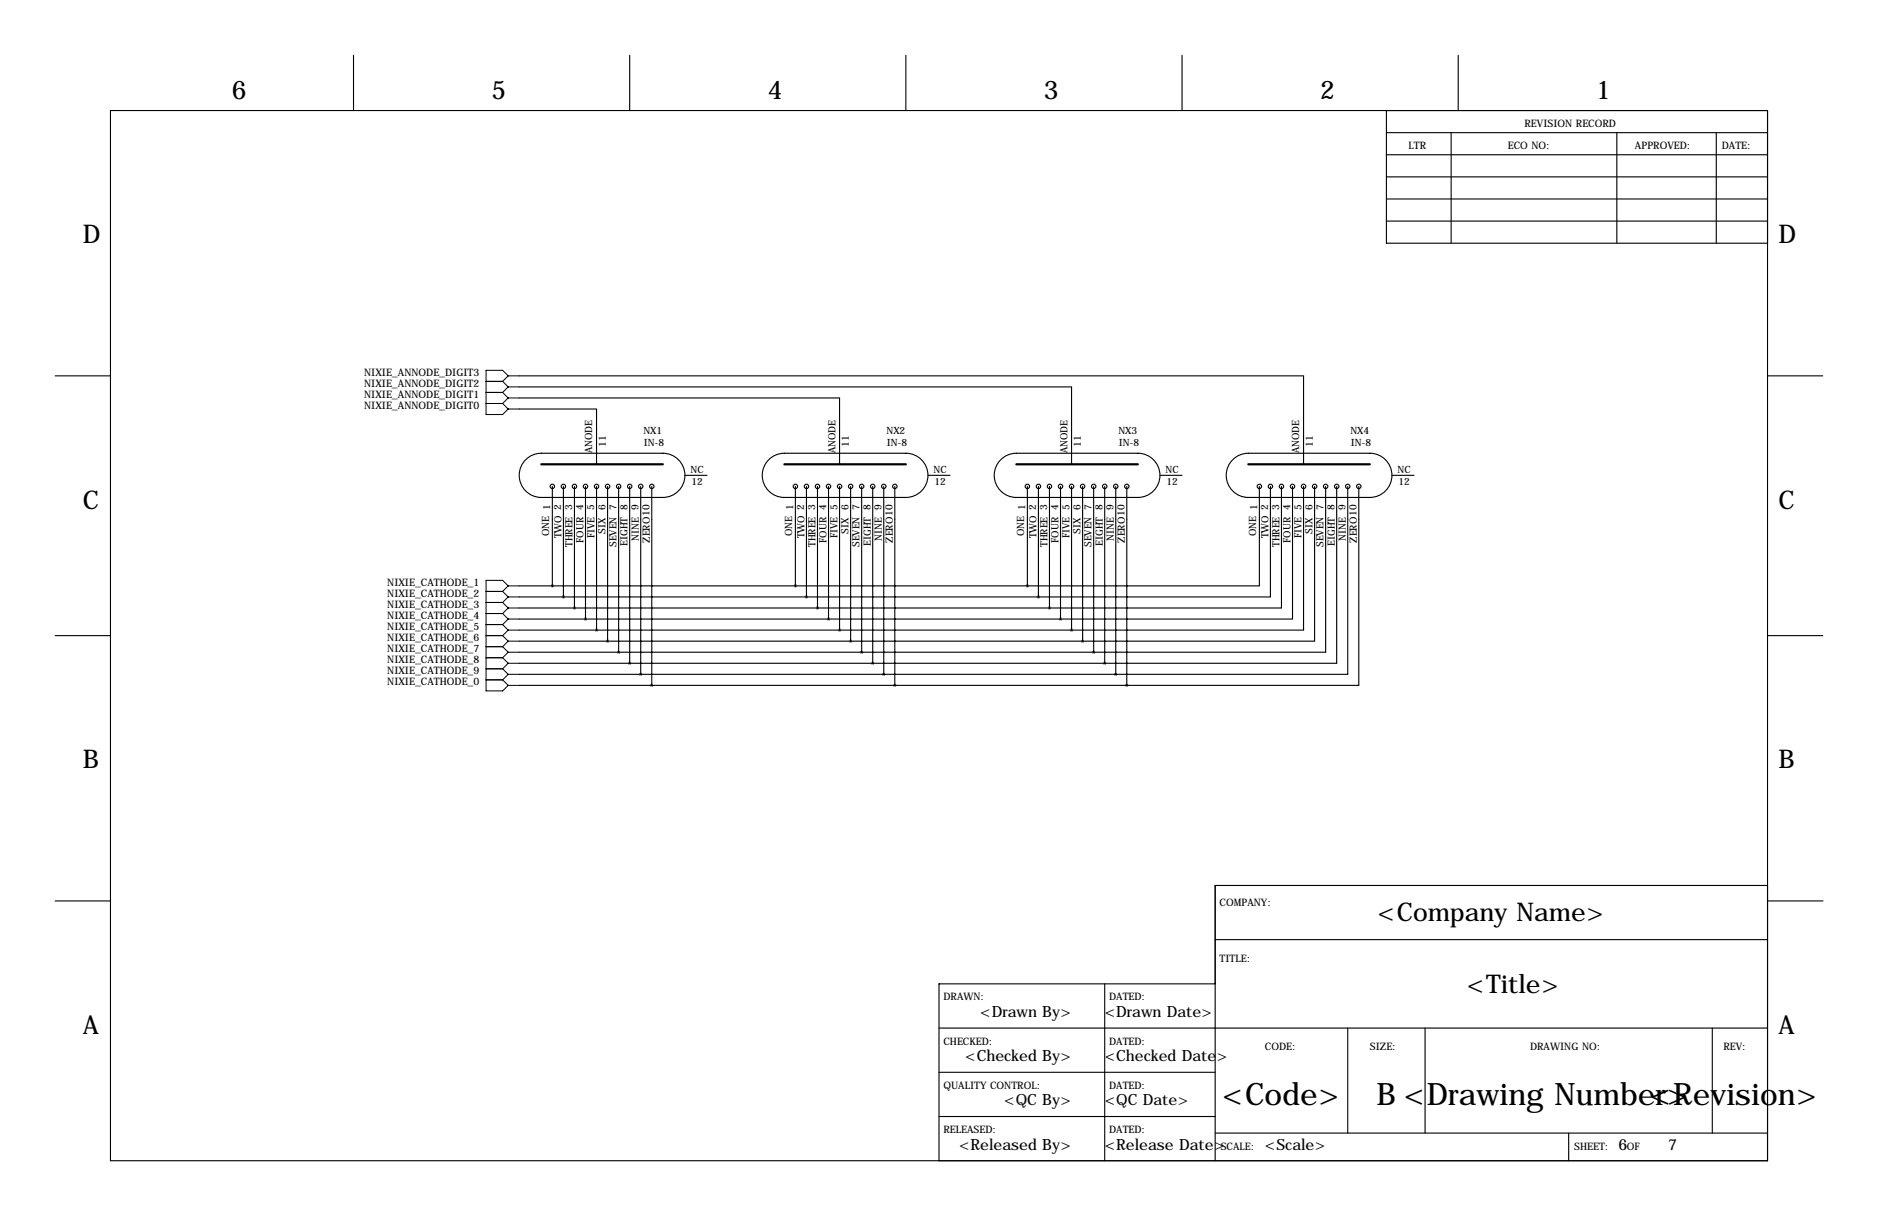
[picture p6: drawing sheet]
<svg xmlns="http://www.w3.org/2000/svg" width="432mm" height="279mm" viewBox="0 0 432 279" stroke-linecap="round" stroke-linejoin="round" font-family="sans-serif">
<g fill="none" stroke="#000" stroke-width=".25">
<path d="M81.3 12.7v12.7M144.8 12.7v12.7M208.3 12.7v12.7M271.8 12.7v12.7M335.3 12.7v12.7M25.4 25.4h381v241.3h-381zM318.8 30.5h87.6M318.8 35.6h87.6M318.8 25.4v30.5h87.6M333.7 30.5v25.4M371.8 30.5v25.4M394.6 30.5v25.4"/>
<path d="M318.8 45.7h87.6M318.8 50.8h87.6M318.8 40.6h87.6M12.7 86.4h12.7M119.4 94h17.8v12.7M119.4 91.4h73.6v15.3M119.4 88.9h127v17.8M119.4 86.4h180.3v20.3M406.4 86.4h12.7M120.6 105.9a5.1 5.1 0 0 1 3.9-1.8h27.9a5.1 5.1 0 0 1 5.1 5.1 5.1 5.1 0 0 1-5.1 5.1h-27.9a5.1 5.1 0 0 1-4.6-2.9 5.1 5.1 0 0 1 .7-5.5zM127 111.8v22.8M129.5 111.8v25.4"/>
<path d="M132.1 111.8v27.9M134.6 111.8v30.4M137.2 111.8v33M139.7 111.8v35.5M142.2 111.8v38.1M144.8 111.8v40.6M147.3 111.8v43.1M149.9 111.8v45.7M157.5 109.2h5.1M176.5 105.9a5.1 5.1 0 0 1 3.8-1.8h28a5.1 5.1 0 0 1 5.1 5.1 5.1 5.1 0 0 1-5.1 5.1h-28a5.1 5.1 0 0 1-4.6-2.9 5.1 5.1 0 0 1 .8-5.5zM182.9 111.8v22.8M185.4 111.8v25.4"/>
<path d="M188 111.8v27.9M190.5 111.8v30.4M193 111.8v33M195.6 111.8v35.5M198.1 111.8v38.1M200.7 111.8v40.6M203.2 111.8v43.1M205.7 111.8v45.7M213.4 109.2h5M229.8 105.9a5.1 5.1 0 0 1 3.9-1.8h27.9a5.1 5.1 0 0 1 5.1 5.1 5.1 5.1 0 0 1-5.1 5.1h-27.9a5.1 5.1 0 0 1-4.6-2.9 5.1 5.1 0 0 1 .7-5.5zM236.2 111.8v22.8M238.8 111.8v25.4"/>
<path d="M241.3 111.8v27.9M243.8 111.8v30.4M246.4 111.8v33M248.9 111.8v35.5M251.5 111.8v38.1M254 111.8v40.6M256.5 111.8v43.1M259.1 111.8v45.7M266.7 109.2h5.1M283.7 105.3a5.1 5.1 0 0 1 3.3-1.2h28a5.1 5.1 0 0 1 5 5.1 5.1 5.1 0 0 1-5 5.1h-28a5.1 5.1 0 0 1-4.8-3.3 5.1 5.1 0 0 1 1.5-5.7zM289.6 111.8v22.8h-53.4M292.1 111.8v25.4h-53.3"/>
<path d="M294.6 111.8v27.9h-53.3M297.2 111.8v30.4h-53.4M299.7 111.8v33h-53.3M302.3 111.8v35.5h-53.4M304.8 111.8v38.1h-53.3M307.3 111.8v40.6h-53.3M309.9 111.8v43.1h-53.4M312.4 111.8v45.7h-53.3M320 109.2h5.1M119.4 134.6h116.8M119.4 137.2h119.4M119.4 139.7h121.9"/>
<path d="M12.7 146h12.7M119.4 142.2h124.4M119.4 144.8h127M119.4 147.3h129.5M119.4 149.9h132.1M119.4 152.4h134.6M119.4 154.9h137.1M119.4 157.5h139.7M406.4 146h12.7M12.7 207h12.7M279.4 215.9h127M406.4 203.5h-127v63.2"/>
<path d="M406.5 207h12.7M215.9 236.2h190.5M254 226.1v40.6M279.4 226.1h-63.5v40.6M309.9 236.2v24.1M327.7 236.2v24.1M393.7 236.2v24.1M215.9 246.4h63.5M215.9 256.5h63.5M279.4 260.3h127M360.7 260.3v6.4"/>
<circle cx="127" cy="111.8" r=".51"/>
<circle cx="129.5" cy="111.8" r=".51"/>
<circle cx="132.1" cy="111.8" r=".51"/>
<circle cx="134.6" cy="111.8" r=".51"/>
<circle cx="137.2" cy="111.8" r=".51"/>
<circle cx="139.7" cy="111.8" r=".51"/>
<circle cx="142.2" cy="111.8" r=".51"/>
<circle cx="144.8" cy="111.8" r=".51"/>
<circle cx="147.3" cy="111.8" r=".51"/>
<circle cx="149.9" cy="111.8" r=".51"/>
<circle cx="182.9" cy="111.8" r=".51"/>
<circle cx="185.4" cy="111.8" r=".51"/>
<circle cx="188" cy="111.8" r=".51"/>
<circle cx="190.5" cy="111.8" r=".51"/>
<circle cx="193" cy="111.8" r=".51"/>
<circle cx="195.6" cy="111.8" r=".51"/>
<circle cx="198.1" cy="111.8" r=".51"/>
<circle cx="200.7" cy="111.8" r=".51"/>
<circle cx="203.2" cy="111.8" r=".51"/>
<circle cx="205.7" cy="111.8" r=".51"/>
<circle cx="236.2" cy="111.8" r=".51"/>
<circle cx="238.8" cy="111.8" r=".51"/>
<circle cx="241.3" cy="111.8" r=".51"/>
<circle cx="243.8" cy="111.8" r=".51"/>
<circle cx="246.4" cy="111.8" r=".51"/>
<circle cx="248.9" cy="111.8" r=".51"/>
<circle cx="251.5" cy="111.8" r=".51"/>
<circle cx="254" cy="111.8" r=".51"/>
<circle cx="256.5" cy="111.8" r=".51"/>
<circle cx="259.1" cy="111.8" r=".51"/>
<circle cx="289.6" cy="111.8" r=".51"/>
<circle cx="292.1" cy="111.8" r=".51"/>
<circle cx="294.6" cy="111.8" r=".51"/>
<circle cx="297.2" cy="111.8" r=".51"/>
<circle cx="299.7" cy="111.8" r=".51"/>
<circle cx="302.3" cy="111.8" r=".51"/>
<circle cx="304.8" cy="111.8" r=".51"/>
<circle cx="307.3" cy="111.8" r=".51"/>
<circle cx="309.9" cy="111.8" r=".51"/>
<circle cx="312.4" cy="111.8" r=".51"/>
</g>
<path d="M124.5 106.7h27.9M180.3 106.7h28M233.7 106.7h27.9M287 106.7h28" fill="none" stroke="#000" stroke-width=".51"/>
<g fill="none" stroke="#000" stroke-width=".23">
<path d="M111.8 92.7h3.8M111.8 90.2h3.8M111.8 87.6h3.8M115.6 92.7l1.2 1.3M115.6 90.2l1.2 1.2M115.6 87.6l1.2 1.3M116.8 86.4l-1.2-1.3h-3.8v10.1h3.8l1.2-1.2M116.8 94h2.6M116.8 91.4h2.6M116.8 91.4l-1.2 1.3M116.8 88.9h2.6M116.8 88.9l-1.2 1.3"/>
<path d="M116.8 86.4h2.6M116.8 86.4l-1.2 1.2M111.8 135.9h3.8M111.8 138.4h3.8M115.6 135.9l1.2 1.3M115.6 138.4l1.2 1.3M116.8 134.6h2.6M116.8 134.6l-1.2 1.3M116.8 134.6l-1.2-1.3h-3.8v25.5h3.8l1.2-1.3M116.8 137.2h2.6M116.8 137.2l-1.2 1.2M116.8 139.7h2.6"/>
<path d="M116.8 139.7l-1.2 1.3M111.8 141h3.8M111.8 143.5h3.8M111.8 146h3.8M111.8 148.6h3.8M111.8 151.1h3.8M111.8 156.2h3.8M111.8 153.7h3.8M115.6 141l1.2 1.2M115.6 143.5l1.2 1.3M115.6 146l1.2 1.3M115.6 148.6l1.2 1.3"/>
<path d="M115.6 153.7l1.2 1.2M115.6 156.2l1.2 1.3M115.6 151.1l1.2 1.3M116.8 142.2h2.6M116.8 142.2l-1.2 1.3M116.8 144.8h2.6M116.8 144.8l-1.2 1.2M116.8 147.3h2.6M116.8 147.3l-1.2 1.3M116.8 149.9h2.6M116.8 149.9l-1.2 1.2M116.8 154.9h2.6"/>
<path d="M116.8 154.9l-1.2 1.3M116.8 157.5h2.6M116.8 152.4h2.6M116.8 152.4l-1.2 1.3"/>
</g>
<path d="M129.5 137.2a.05 .05 0 0 0 .1 0 .05 .05 0 0 0-.1 0zM137.1 144.8a.05 .05 0 0 0 .1 0 .05 .05 0 0 0-.1 0zM142.2 149.9a.05 .05 0 0 0 .1 0 .05 .05 0 0 0-.1 0zM149.8 157.5a.05 .05 0 0 0 .1 0 .05 .05 0 0 0-.1 0zM187.9 139.7a.05 .05 0 0 0 .1 0 .05 .05 0 0 0-.1 0zM193 144.8a.05 .05 0 0 0 .1 0 .05 .05 0 0 0-.1 0zM200.6 152.4a.05 .05 0 0 0 .1 0 .05 .05 0 0 0-.1 0zM205.7 157.5a.05 .05 0 0 0 .1 0 .05 .05 0 0 0-.1 0zM238.7 137.2a.05 .05 0 0 0 .1 0 .05 .05 0 0 0-.1 0zM243.8 142.2a.05 .05 0 0 0 .1 0 .05 .05 0 0 0-.1 0zM251.4 149.9a.05 .05 0 0 0 .1 0 .05 .05 0 0 0-.1 0zM256.5 154.9a.05 .05 0 0 0 .1 0 .05 .05 0 0 0-.1 0z" fill="#000" stroke="#000" stroke-width=".63"/>
<g font-size="7.1">
<text x="281" y="254">&lt;Code&gt;</text>
<text x="316.5" y="254">B &lt;Drawing Number&gt;</text>
<text x="379.4" y="254">&lt;Revision&gt;</text>
</g>
<g font-size="5.9">
<text x="53.3" y="22.9">6</text>
<text x="113" y="22.9">5</text>
<text x="176.5" y="22.9">4</text>
<text x="240" y="22.9">3</text>
<text x="303.5" y="22.9">2</text>
<text x="367" y="22.9">1</text>
<text x="19" y="55.9">D</text>
<text x="408.9" y="55.9">D</text>
<text x="19" y="116.8">C</text>
<text x="408.9" y="116.8">C</text>
<text x="19" y="176.5">B</text>
<text x="408.9" y="176.5">B</text>
<text x="316.8" y="211.6">&lt;Company Name&gt;</text>
<text x="337.3" y="228.1">&lt;Title&gt;</text>
<text x="19" y="237.5">A</text>
<text x="408.9" y="237.5">A</text>
</g>
<g font-size="3.6">
<text x="225.4" y="233.7">&lt;Drawn By&gt;</text>
<text x="254" y="233.7">&lt;Drawn Date&gt;</text>
<text x="221.9" y="243.8">&lt;Checked By&gt;</text>
<text x="254" y="243.8">&lt;Checked Date&gt;</text>
<text x="230.9" y="254">&lt;QC By&gt;</text>
<text x="254" y="254">&lt;QC Date&gt;</text>
<text x="220.5" y="264.1">&lt;Released By&gt;</text>
<text x="254" y="264.1">&lt;Release Date&gt;</text>
<text x="290.8" y="264.1">&lt;Scale&gt;</text>
<text x="372.1" y="264.1">6</text>
<text x="383.5" y="264.1">7</text>
</g>
<g font-size="2.4">
<text x="350.5" y="29.2">REVISION RECORD</text>
<text x="323.8" y="34.3">LTR</text>
<text x="346.7" y="34.3">ECO NO:</text>
<text x="375.9" y="34.3">APPROVED:</text>
<text x="395.9" y="34.3">DATE:</text>
<text x="83.7" y="88.9">NIXIE_ANNODE_DIGIT2</text>
<text x="83.7" y="86.4">NIXIE_ANNODE_DIGIT3</text>
<text x="83.7" y="94">NIXIE_ANNODE_DIGIT0</text>
<text x="83.7" y="91.4">NIXIE_ANNODE_DIGIT1</text>
<text x="89" y="134.6">NIXIE_CATHODE_1</text>
<text x="89" y="137.2">NIXIE_CATHODE_2</text>
<text x="89" y="139.7">NIXIE_CATHODE_3</text>
<text x="89" y="142.2">NIXIE_CATHODE_4</text>
<text x="89" y="144.8">NIXIE_CATHODE_5</text>
<text x="89" y="147.3">NIXIE_CATHODE_6</text>
<text x="89" y="149.9">NIXIE_CATHODE_7</text>
<text x="89" y="154.9">NIXIE_CATHODE_9</text>
<text x="89" y="152.4">NIXIE_CATHODE_8</text>
<text x="89" y="157.5">NIXIE_CATHODE_0</text>
<text x="280.4" y="208.3">COMPANY:</text>
<text x="280.4" y="221">TITLE:</text>
<text x="216.9" y="229.9">DRAWN:</text>
<text x="255" y="229.9">DATED:</text>
<text x="216.9" y="240">CHECKED:</text>
<text x="255" y="240">DATED:</text>
<text x="290.8" y="241.3">CODE:</text>
<text x="315" y="241.3">SIZE:</text>
<text x="351.8" y="241.3">DRAWING NO:</text>
<text x="396.2" y="241.3">REV:</text>
<text x="216.9" y="250.2">QUALITY CONTROL:</text>
<text x="255" y="250.2">DATED:</text>
<text x="216.9" y="260.3">RELEASED:</text>
<text x="255" y="260.3">DATED:</text>
<text x="280.7" y="264.2">SCALE:</text>
<text x="361.9" y="264.2">SHEET:</text>
<text x="374" y="264.2">OF</text>
</g>
<g font-size="2.3">
<text x="147.9" y="99.8">NX1</text>
<text x="203.8" y="99.8">NX2</text>
<text x="257.2" y="99.8">NX3</text>
<text x="310.5" y="99.8">NX4</text>
<text x="136.2" y="104.2" transform="rotate(-90 136.2 104.2)">ANODE</text>
<text x="139.3" y="102.6" transform="rotate(-90 139.3 102.6)">11</text>
<text x="148" y="102.5">IN-8</text>
<text x="192.1" y="104.2" transform="rotate(-90 192.1 104.2)">ANODE</text>
<text x="195.2" y="102.6" transform="rotate(-90 195.2 102.6)">11</text>
<text x="203.9" y="102.5">IN-8</text>
<text x="245.4" y="104.2" transform="rotate(-90 245.4 104.2)">ANODE</text>
<text x="248.5" y="102.6" transform="rotate(-90 248.5 102.6)">11</text>
<text x="257.2" y="102.5">IN-8</text>
<text x="298.7" y="104.2" transform="rotate(-90 298.7 104.2)">ANODE</text>
<text x="301.8" y="102.6" transform="rotate(-90 301.8 102.6)">11</text>
<text x="310.6" y="102.5">IN-8</text>
<text x="158.8" y="108.8">NC</text>
<text x="159" y="111.3">12</text>
<text x="214.6" y="108.8">NC</text>
<text x="214.9" y="111.3">12</text>
<text x="268" y="108.8">NC</text>
<text x="268.2" y="111.3">12</text>
<text x="321.3" y="108.8">NC</text>
<text x="321.6" y="111.3">12</text>
<text x="126.3" y="123.2" transform="rotate(-90 126.3 123.2)">ONE 1</text>
<text x="129.1" y="123.7" transform="rotate(-90 129.1 123.7)">TWO 2</text>
<text x="131.6" y="125.7" transform="rotate(-90 131.6 125.7)">THREE 3</text>
<text x="134.2" y="124.7" transform="rotate(-90 134.2 124.7)">FOUR 4</text>
<text x="136.7" y="123.7" transform="rotate(-90 136.7 123.7)">FIVE 5</text>
<text x="139.2" y="122.7" transform="rotate(-90 139.2 122.7)">SIX 6</text>
<text x="141.8" y="125.7" transform="rotate(-90 141.8 125.7)">SEVEN 7</text>
<text x="144.3" y="125.5" transform="rotate(-90 144.3 125.5)">EIGHT 8</text>
<text x="146.9" y="124.2" transform="rotate(-90 146.9 124.2)">NINE 9</text>
<text x="149.4" y="124.7" transform="rotate(-90 149.4 124.7)">ZERO10</text>
<text x="182.2" y="123.2" transform="rotate(-90 182.2 123.2)">ONE 1</text>
<text x="185" y="123.7" transform="rotate(-90 185 123.7)">TWO 2</text>
<text x="187.5" y="125.7" transform="rotate(-90 187.5 125.7)">THREE 3</text>
<text x="190" y="124.7" transform="rotate(-90 190 124.7)">FOUR 4</text>
<text x="192.6" y="123.7" transform="rotate(-90 192.6 123.7)">FIVE 5</text>
<text x="195.1" y="122.7" transform="rotate(-90 195.1 122.7)">SIX 6</text>
<text x="197.7" y="125.7" transform="rotate(-90 197.7 125.7)">SEVEN 7</text>
<text x="200.2" y="125.5" transform="rotate(-90 200.2 125.5)">EIGHT 8</text>
<text x="202.7" y="124.2" transform="rotate(-90 202.7 124.2)">NINE 9</text>
<text x="205.3" y="124.7" transform="rotate(-90 205.3 124.7)">ZERO10</text>
<text x="235.5" y="123.2" transform="rotate(-90 235.5 123.2)">ONE 1</text>
<text x="238.3" y="123.7" transform="rotate(-90 238.3 123.7)">TWO 2</text>
<text x="240.8" y="125.7" transform="rotate(-90 240.8 125.7)">THREE 3</text>
<text x="243.4" y="124.7" transform="rotate(-90 243.4 124.7)">FOUR 4</text>
<text x="245.9" y="123.7" transform="rotate(-90 245.9 123.7)">FIVE 5</text>
<text x="248.5" y="122.7" transform="rotate(-90 248.5 122.7)">SIX 6</text>
<text x="251" y="125.7" transform="rotate(-90 251 125.7)">SEVEN 7</text>
<text x="253.5" y="125.5" transform="rotate(-90 253.5 125.5)">EIGHT 8</text>
<text x="256.1" y="124.2" transform="rotate(-90 256.1 124.2)">NINE 9</text>
<text x="258.6" y="124.7" transform="rotate(-90 258.6 124.7)">ZERO10</text>
<text x="288.8" y="123.2" transform="rotate(-90 288.8 123.2)">ONE 1</text>
<text x="291.6" y="123.7" transform="rotate(-90 291.6 123.7)">TWO 2</text>
<text x="294.2" y="125.7" transform="rotate(-90 294.2 125.7)">THREE 3</text>
<text x="296.7" y="124.7" transform="rotate(-90 296.7 124.7)">FOUR 4</text>
<text x="299.3" y="123.7" transform="rotate(-90 299.3 123.7)">FIVE 5</text>
<text x="301.8" y="122.7" transform="rotate(-90 301.8 122.7)">SIX 6</text>
<text x="304.3" y="125.7" transform="rotate(-90 304.3 125.7)">SEVEN 7</text>
<text x="306.9" y="125.5" transform="rotate(-90 306.9 125.5)">EIGHT 8</text>
<text x="309.4" y="124.2" transform="rotate(-90 309.4 124.2)">NINE 9</text>
<text x="312" y="124.7" transform="rotate(-90 312 124.7)">ZERO10</text>
</g>
</svg>
